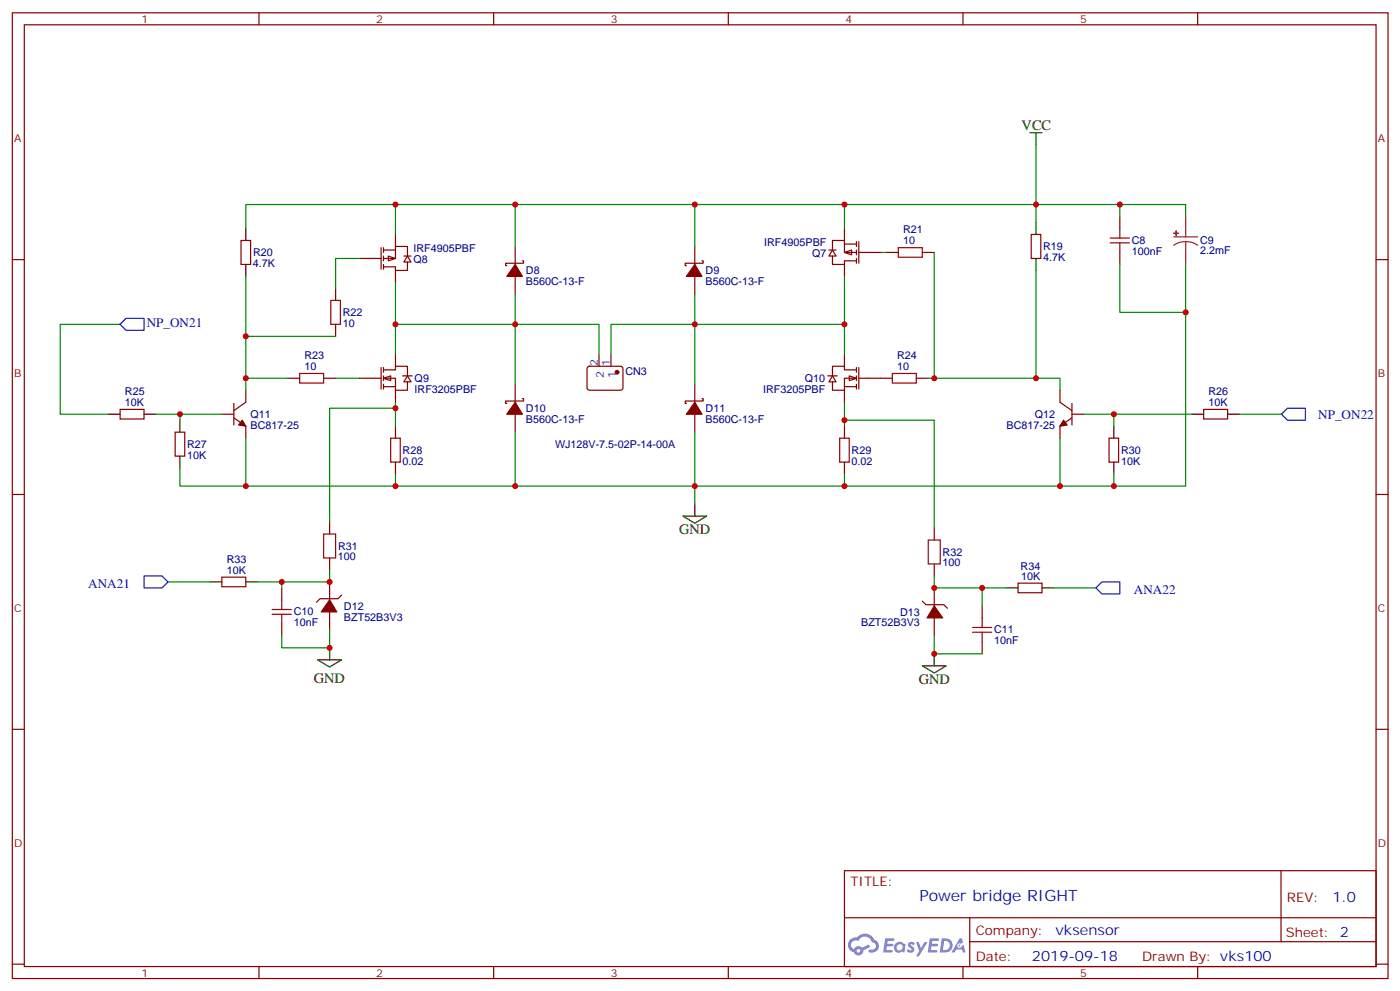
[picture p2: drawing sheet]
<svg xmlns="http://www.w3.org/2000/svg" width="413mm" height="292mm" viewBox="0 0 413 292" stroke-linecap="round" stroke-linejoin="round" font-family="sans-serif">
<g fill="none" stroke="#870000" stroke-width=".35">
<path d="M3.6 3.8h405.4v284.3h-405.4zM7.2 7.3h398.2v277.3h-398.2zM76.3 3.8v3.5M145.5 3.8v3.5M214.6 3.8v3.5M283.7 3.8v3.5M352.9 3.8v3.5M3.6 76.4h3.6M405.4 76.4h3.6M3.6 145.6h3.6M405.4 145.6h3.6M3.6 214.7h3.6"/>
<path d="M405.4 214.7h3.6M248.8 256.4h156.6v28.2h-156.6zM377.4 256.4v20.9M248.8 270.2h156.5M285.7 277.3h119.6M285.7 270.2v14.1M3.6 283.9h3.6M76.3 284.6v3.5M145.5 284.6v3.5M214.6 284.6v3.5M283.7 284.6v3.5M352.9 284.6v3.5"/>
<path d="M405.4 283.9h3.6"/>
</g>
<g fill="#5487ff">
<path d="M267.8 277.5a1.22 1.22 0 0 1 1.7 .3l-.4 .6a.47 .47 0 0 0-.3-.4 .47 .47 0 0 0-.5 .2l.2 .2a1.14 1.14 0 0 1 .7 1.7 1.14 1.14 0 0 1-1.9 0l-.2-.2 .5-.5 .7 .4a.29 .29 0 0 0 .4-.2 .29 .29 0 0 0-.3-.4 1.04 1.04 0 0 1-.6-1.7z"/>
<path d="M260.8 276.3h2.4l.3 .2-.1 .5h-1.9l-.1 .9h1.5l.4 .4-.4 .3h-1.6l-.2 1.1 1.8 .1 .1 .3-.1 .3h-2.7z"/>
<path d="M274 276.3h2.3l.3 .2-.1 .5h-1.8l-.1 .9h1.5l.3 .4-.4 .3h-1.6l-.1 1.1 1.7 .1 .2 .3-.2 .3h-2.6z"/>
<path d="M282.7 276.3h.7l.3 1.2-.6 .4a.69 .69 0 0 0-1 .2 .69 .69 0 0 0 .5 1 .69 .69 0 0 0 .8-.6l.5-.3 .6 2.2h-.8l-.2-.8h-1.8l-.5 .8h-.8z"/>
<path d="M269.9 277.4h.8l.6 1.8 1.1-1.8h.9l-2.6 4.2h-.8l.9-1.6z"/>
<path d="M277.5 276.3l-.6 4.1h1.3a2.11 2.11 0 0 0 2.5-2.1 2.11 2.11 0 0 0-2.5-2zM278.2 277a1.39 1.39 0 0 1 1.7 1.4 1.39 1.39 0 0 1-1.8 1.3h-.3z"/>
<path d="M263.8 277.9a1.54 1.54 0 0 0-.1 2.2 1.54 1.54 0 0 0 2.2 .1l.6 .2 .3-2.3-.2-.2h-.4a1.49 1.49 0 0 0-2.4 0zM264.1 278.9a.94 .94 0 0 1 1.8 0 .94 .94 0 0 1-1.8 0z"/>
<path d="M250.5 276.7a2.18 2.18 0 0 0 1.1 3.7 1.44 1.44 0 0 0 1.6 .9 1.44 1.44 0 0 0 1.2-1.5l2-1-.5-.7-1.9 .9a1.47 1.47 0 0 0-2.4 .5 1.39 1.39 0 0 1-.7-2 1.39 1.39 0 0 1 2-.4 2.12 2.12 0 0 1 2.2-1.3 2.12 2.12 0 0 1 1.9 1.7 1.14 1.14 0 0 1 1.1 1.4 1.14 1.14 0 0 1-1.7 .7 .43 .43 0 0 0-.5 .4 .43 .43 0 0 0 .4 .5 1.98 1.98 0 0 0 2.5-1.3 1.98 1.98 0 0 0-1.2-2.5 3.1 3.1 0 0 0-5.3-.7l-.9 .1zM252.4 280a.55 .55 0 0 1 1.1 0 .55 .55 0 0 1-1.1 0z"/>
<circle cx="282.7" cy="278.4" r=".26"/>
</g>
<path d="M35.4 95.5l1.7-1.8h5.3v3.6h-5.3zM379.3 120.2h5.3v3.5h-5.3l-1.7-1.7zM42.4 169.6h5.3l1.8 1.7-1.8 1.8h-5.3zM324.7 171.3h5.3v3.6h-5.3l-1.8-1.8z" fill="none" stroke="#00f" stroke-width=".35"/>
<path d="M35.4 95.5h-17.7v26.5h14.2M98.9 111.4h7" fill="none" stroke="#008700" stroke-width=".35"/>
<path d="M151.8 72.6v5.3M153.9 76.8h.4v.7h-5.3v.7h.3M204.7 72.6v5.3M206.8 76.8h.4v.7h-5.3v.7h.3M151.8 81.4v5.3M204.7 81.4v5.3M151.8 113.1v5.3M153.9 117.4h.4v.7h-5.3v.7h.3M204.7 113.1v5.3M206.8 117.4h.4v.7h-5.3v.7h.3M151.8 122v5.2M204.7 122v5.2" fill="none" stroke="#870000" stroke-width=".35"/>
<g fill="#870000" stroke="#870000" stroke-width=".35">
<path d="M204.7 118.4l2.1 3.6h-4.6z"/>
<path d="M204.7 77.9l2.1 3.5h-4.6z"/>
<path d="M151.8 77.9l2.1 3.5h-4.6z"/>
<path d="M151.8 118.4l2.1 3.6h-4.6z"/>
</g>
<g fill="#fff" stroke="#870000" stroke-width=".35">
<path d="M250.2 110.7l2.1 .7-2.1 .7z"/>
<path d="M245.3 110.7l1 1.7h-2.1z"/>
</g>
<path d="M243.9 110.7h2.8M248.8 113.8h3.5M248.8 104.3v3.5M248.8 114.9v3.5M252.3 108.9h-3.5v-1.1h-3.5v2.9M252.3 111.4h-3.5v3.5h-3.5v-2.5M252.3 108.2v1.4M252.3 110.7v1.4M252.3 113.1v1.4M253 108.2v6.3M253 111.4h6.4" fill="none" stroke="#870000" stroke-width=".35"/>
<g fill="#fff" stroke="#870000" stroke-width=".35">
<path d="M113 111.4l2.1-.7v1.4z"/>
<path d="M120.1 110.7l1 1.7h-2.1z"/>
</g>
<path d="M105.9 111.4h6.4M112.3 108.2v6.3M113 108.9h3.5v-1.1h3.6v2.9M113 111.4h3.5v3.5h3.6v-2.5M113 113.8h3.5M113 108.2v1.4M113 110.7v1.4M113 113.1v1.4M116.5 104.3v3.5M116.5 114.9v3.5M118.6 110.7h2.9" fill="none" stroke="#870000" stroke-width=".35"/>
<path d="M259.4 74.3h1.8" fill="none" stroke="#008700" stroke-width=".35"/>
<g fill="#fff" stroke="#870000" stroke-width=".35">
<path d="M248.8 74.3l2.1-.7v1.4z"/>
<path d="M245.3 73.6l1 1.8h-2.1z"/>
</g>
<path d="M244.2 73.6h2.1M245.3 75.4v2.5h3.5v-1.1h3.5M248.8 70.8h-3.5v2.8M248.8 70.8v3.5h3.5M248.8 71.9h3.5M248.8 67.3v3.5M248.8 77.9v3.5M252.3 71.2v1.4M252.3 73.6v1.4M252.3 76.1v1.4M253 71.2v6.3M253 74.3h6.4" fill="none" stroke="#870000" stroke-width=".35"/>
<g fill="#fff" stroke="#870000" stroke-width=".35">
<path d="M114.4 75.4l2.1 .7-2.1 .7z"/>
<path d="M120.1 75.4l1 1.8h-2.1z"/>
</g>
<g fill="none" stroke="#870000" stroke-width=".35">
<path d="M71 70.8h2.8v7.1h-2.8zM105.9 76.1h6.4M112.3 72.9v6.4M113 73.6h3.5M113 72.9v1.4M113 75.4v1.4M113 77.9v1.4M116.5 72.6h3.6v2.8M116.5 72.6v3.5h-3.5M116.5 69v3.6M116.5 79.6v3.5M119 75.4h2.1"/>
<path d="M120.1 77.2v2.4h-3.6v-1h-3.5M261.2 74.3h3.5M271.7 74.3h3.6M303.8 69h2.9v7.1h-2.9zM330 63.7v3.6M330 74.3v3.6M98.9 84.9v3.5M98.9 95.5v3.5M68.9 118.8v6.3M72.4 114.9v3.5l-3.5 2.5M84.8 111.4h3.5M95.4 111.4h3.5"/>
<path d="M173.2 108.1l.5-.3 9.4 .1 .5 .6-.1 6-.7 .4-9.4-.1-.4-.6v-5.7zM176.5 104.3v3.5M180 104.3v3.5M259.4 111.4h3.5M270 111.4h3.5M312.3 114.9v3.5l3.5 2.5M315.8 118.8v6.3M35.4 120.5h7v2.9h-7zM51.6 127.2h2.8v7.1h-2.8zM65.4 122h3.5M68.9 123l3.5 2.5v3.5M116.5 125.5v3.5"/>
<path d="M116.5 136.1v3.5M248.8 125.5v3.5M248.8 136.1v3.5M315.8 123l-3.5 2.5v3.5M315.8 122h3.6M326.8 129h2.8v7.1h-2.8zM354.6 120.5h7.1v2.9h-7.1zM97.1 153.7v3.5M275.3 155.5v3.5M65.4 169.9h7v2.9h-7zM83 173.1v3.5M97.1 164.3v3.5"/>
<path d="M97.1 171.3v5.3M100.6 175.2l-1 1.1h-5.3l-1.1 1M271.7 177l1.1 1h5.3l1.1 1.1M275.3 166.1v3.5M275.3 173.1v5.3M289.4 178.4v3.5M300 171.7h7v2.8h-7zM83 183.7v3.5M97.1 180.2v5.3M275.3 181.9v5.3M289.4 189v3.5"/>
</g>
<g fill="none" stroke="#008700" stroke-width=".35">
<path d="M305.3 42.6v17.6h44.1v3.5M105.9 76.1h-7v8.8M116.5 60.2h-44.1v7.1M151.8 60.2v12.4M204.7 60.2v12.4M248.8 60.2h56.5v5.3M248.8 67.3v-7.1h-132.3v8.8M275.3 74.3v37.1h-1.8M305.3 79.6v31.8M330 77.9v14.1h19.4M330 60.2v3.5M349.4 77.9v65.2h-21.2"/>
<path d="M72.4 81.4v30h12.4M72.4 99h26.5M116.5 95.5h60v8.8M116.5 83.1v21.2M151.8 86.7v26.4M204.7 86.7v26.4M248.8 95.5h-68.8v8.8M248.8 81.4v22.9M72.4 111.4v3.5M116.5 118.4v7.1M248.8 118.4v5.3h26.5v31.8M275.3 111.4h37v3.5"/>
<path d="M46 122h19.4M53 137.8v5.3h19.4M53 122v1.7M72.4 129v14.1h44.1M116.5 120.2h-19.4v33.5M151.8 127.2v15.9h-35.3v-3.5M204.7 127.2v21.2M248.8 139.6v3.5h-97M248.8 123.7v1.8M312.3 129v14.1h-63.5M319.4 122h31.7M328.2 139.6v3.5h-15.9"/>
<path d="M328.2 122v3.5M365.2 122h12.4M49.5 171.3h12.3M83 171.3v1.8M97.1 167.8v3.5h-21.1M275.3 169.6v3.5h21.1M289.4 173.1v5.3M310.6 173.1h12.3M97.1 185.5v5.2h-14.1v-3.5M275.3 187.2v5.3h14.1"/>
</g>
<g fill="none" stroke="#a10000" stroke-width=".35">
<path d="M264.7 72.9h7v2.8h-7zM327.1 71.5h5.7M327.1 70.1h5.7M330 67.3v2.8M330 71.5v2.8M97.5 88.4h2.8v7.1h-2.8zM88.3 110h7.1v2.8h-7.1zM262.9 110h7.1v2.8h-7.1zM115.1 129h2.8v7.1h-2.8zM247.4 129h2.8v7.1h-2.8zM95.4 157.2h3.5v7.1h-3.5zM273.5 159h3.5v7.1h-3.5z"/>
<path d="M80.2 179.5h5.6M83 176.6v2.9M80.2 180.9h5.6M83 180.9v2.8M286.6 186.2h5.6M286.6 184.7h5.6M289.4 181.9v2.8M289.4 186.2v2.8"/>
</g>
<g fill="#870000" stroke="#870000" stroke-width=".35">
<path d="M275.3 178.4l2.4 3.5h-4.5z"/>
<path d="M97.1 176.6l2.1 3.6h-4.5z"/>
<path d="M313.4 123.7l1 1.4-2.1 .4z"/>
<path d="M71.4 123.7l1 1.8-2.1-.4z"/>
<circle cx="181.8" cy="109.6" r=".53"/>
</g>
<g fill="none" stroke="#000" stroke-width=".35">
<path d="M303.5 39.1h3.5M305.3 39.1v3.5M72.4 67.3v3.5M72.4 77.9v3.5M305.3 65.5v3.5M305.3 76.1v3.5M31.9 122h3.5M42.4 122h3.6M53 123.7v3.5M53 134.3v3.5M328.2 125.5v3.5M328.2 136.1v3.5"/>
<path d="M351.1 122h3.5M361.7 122h3.5M201.2 151.9h7l-3.5 2.2zM204.7 148.4v3.5M61.8 171.3h3.6M72.4 171.3h3.6M296.4 173.1h3.6M307 173.1h3.6M93.6 194.3h7l-3.5 2.1zM97.1 190.7v3.6M271.7 196h7.1l-3.5 2.2zM275.3 192.5v3.5"/>
</g>
<path d="M345.8 69.7h7.1M349.4 71.2l1.8 .2 1.7 .8M349.4 71.2l-1.9 .2-1.7 .8M349.4 63.7v6M349.4 71.2v6.7" fill="none" stroke="#8c2424" stroke-width=".35"/>
<g fill="#8c2424" stroke="#8c2424" stroke-width=".35">
<path d="M345.8 68.7h1.4z"/>
<path d="M346.5 68l.1 1.4z"/>
</g>
<g fill="#c00">
<circle cx="248.8" cy="95.5" r=".88"/>
<circle cx="248.8" cy="123.7" r=".88"/>
<circle cx="275.3" cy="173.1" r=".88"/>
<circle cx="83" cy="171.3" r=".88"/>
<circle cx="97.1" cy="171.3" r=".88"/>
<circle cx="289.4" cy="173.1" r=".88"/>
<circle cx="275.3" cy="192.5" r=".88"/>
<circle cx="349.4" cy="92" r=".88"/>
<circle cx="330" cy="60.2" r=".88"/>
<circle cx="72.4" cy="111.4" r=".88"/>
<circle cx="116.5" cy="60.2" r=".88"/>
<circle cx="116.5" cy="143.1" r=".88"/>
<circle cx="328.2" cy="122" r=".88"/>
<circle cx="53" cy="122" r=".88"/>
<circle cx="204.7" cy="60.2" r=".88"/>
<circle cx="151.8" cy="60.2" r=".88"/>
<circle cx="204.7" cy="95.5" r=".88"/>
<circle cx="151.8" cy="95.5" r=".88"/>
<circle cx="151.8" cy="143.1" r=".88"/>
<circle cx="204.7" cy="143.1" r=".88"/>
<circle cx="116.5" cy="95.5" r=".88"/>
<circle cx="72.4" cy="143.1" r=".88"/>
<circle cx="305.3" cy="111.4" r=".88"/>
<circle cx="312.3" cy="143.1" r=".88"/>
<circle cx="72.4" cy="99" r=".88"/>
<circle cx="248.8" cy="60.2" r=".88"/>
<circle cx="248.8" cy="143.1" r=".88"/>
<circle cx="275.3" cy="111.4" r=".88"/>
<circle cx="305.3" cy="60.2" r=".88"/>
<circle cx="328.2" cy="143.1" r=".88"/>
<circle cx="116.5" cy="120.2" r=".88"/>
<circle cx="97.1" cy="190.7" r=".88"/>
</g>
<text font-size="4.6" fill="#00f" x="270.9" y="265.4">Power bridge RIGHT</text>
<g font-size="4.2">
<text x="301" y="38.3">VCC</text>
<text x="200.1" y="157.2">GND</text>
<text x="92.5" y="201">GND</text>
<text x="270.7" y="201.3">GND</text>
</g>
<g font-size="4.2" fill="#00f">
<text x="392.6" y="265.6">1.0</text>
<text x="311" y="275.2">vksensor</text>
<text x="304.1" y="283">2019-09-18</text>
</g>
<g font-size="3.9" fill="#00f">
<text x="43.2" y="96.3">NP_ON21</text>
<text x="388.4" y="123.5">NP_ON22</text>
<text x="26" y="173.1">ANA21</text>
<text x="334.1" y="174.9">ANA22</text>
</g>
<g font-size="3.9" fill="#800">
<text x="250.6" y="260.9">TITLE:</text>
<text x="379.2" y="265.6">REV:</text>
<text x="287.5" y="275.1">Company:</text>
<text x="378.9" y="275.8">Sheet: 2</text>
<text x="287.5" y="282.8">Date:</text>
<text x="336.5" y="282.9">Drawn By: vks100</text>
</g>
<g font-size="3.2" fill="#800">
<text x="41.7" y="6.8">1</text>
<text x="110.9" y="6.8">2</text>
<text x="180" y="6.8">3</text>
<text x="249.2" y="6.8">4</text>
<text x="318.3" y="6.8">5</text>
<text x="4.2" y="41.9">A</text>
<text x="406" y="41.9">A</text>
<text x="4.2" y="111">B</text>
<text x="406" y="111">B</text>
<text x="4.2" y="180.2">C</text>
<text x="406" y="180.2">C</text>
<text x="4.2" y="249.3">D</text>
<text x="406" y="249.3">D</text>
<text x="41.7" y="287.6">1</text>
<text x="110.9" y="287.6">2</text>
<text x="180" y="287.6">3</text>
<text x="249.2" y="287.6">4</text>
<text x="318.3" y="287.6">5</text>
</g>
<g font-size="3.2" fill="#000080">
<text x="266.1" y="71.9">10</text>
<text x="266.1" y="68.7">R21</text>
<text x="333.5" y="71.9">C8</text>
<text x="353.6" y="72">C9</text>
<text x="74.5" y="75.4">R20</text>
<text x="121.8" y="74.3">IRF4905PBF</text>
<text x="121.8" y="77.5">Q8</text>
<text x="225.2" y="72.6">IRF4905PBF</text>
<text x="239.3" y="75.7">Q7</text>
<text x="307.4" y="76.8">4.7K</text>
<text x="307.4" y="73.6">R19</text>
<text x="333.5" y="75.2">100nF</text>
<text x="353.6" y="74.9">2.2mF</text>
<text x="74.5" y="78.6">4.7K</text>
<text x="155" y="84">B560C-13-F</text>
<text x="155" y="80.8">D8</text>
<text x="207.9" y="84">B560C-13-F</text>
<text x="207.9" y="80.8">D9</text>
<text x="101" y="93.1">R22</text>
<text x="101" y="96.3">10</text>
<text x="89.7" y="105.7">R23</text>
<text x="264.4" y="105.7">R24</text>
<text x="89.7" y="108.9">10</text>
<text x="122.2" y="112.4">Q9</text>
<text x="184.3" y="110.4">CN3</text>
<text x="237.2" y="112.4">Q10</text>
<text x="264.3" y="108.9">10</text>
<text x="36.8" y="119.5">10K</text>
<text x="36.8" y="116.4">R25</text>
<text x="122.2" y="115.6">IRF3205PBF</text>
<text x="224.8" y="115.6">IRF3205PBF</text>
<text x="356.1" y="119.5">10K</text>
<text x="356.1" y="116.4">R26</text>
<text x="73.8" y="123">Q11</text>
<text x="155" y="124.6">B560C-13-F</text>
<text x="155" y="121.3">D10</text>
<text x="207.9" y="124.6">B560C-13-F</text>
<text x="207.9" y="121.3">D11</text>
<text x="304.9" y="123">Q12</text>
<text x="55.1" y="131.9">R27</text>
<text x="73.8" y="126.2">BC817-25</text>
<text x="163.5" y="131.9">WJ128V-7.5-02P-14-00A</text>
<text x="296.6" y="126.2">BC817-25</text>
<text x="55.1" y="135.1">10K</text>
<text x="118.6" y="136.9">0.02</text>
<text x="118.6" y="133.7">R28</text>
<text x="250.9" y="136.9">0.02</text>
<text x="250.9" y="133.7">R29</text>
<text x="330.3" y="136.9">10K</text>
<text x="330.3" y="133.7">R30</text>
<text x="99.6" y="161.8">R31</text>
<text x="66.8" y="165.8">R33</text>
<text x="99.6" y="165">100</text>
<text x="277.7" y="166.8">100</text>
<text x="277.7" y="163.6">R32</text>
<text x="300.7" y="167.7">R34</text>
<text x="66.8" y="168.9">10K</text>
<text x="300.9" y="170.6">10K</text>
<text x="101.4" y="179.5">D12</text>
<text x="86.5" y="184.4">10nF</text>
<text x="86.5" y="181.2">C10</text>
<text x="101.4" y="182.8">BZT52B3V3</text>
<text x="253.7" y="184.3">BZT52B3V3</text>
<text x="265.2" y="181.3">D13</text>
<text x="292.9" y="189.7">10nF</text>
<text x="292.9" y="186.5">C11</text>
</g>
<g font-size="3.2" fill="#00f">
<text x="176.1" y="107.7" transform="rotate(-90 176.1 107.7)">2</text>
<text x="179.7" y="107.7" transform="rotate(-90 179.7 107.7)">1</text>
<text x="177.9" y="111.2" transform="rotate(-90 177.9 111.2)">2</text>
<text x="181.4" y="111.2" transform="rotate(-90 181.4 111.2)">1</text>
</g>
</svg>
